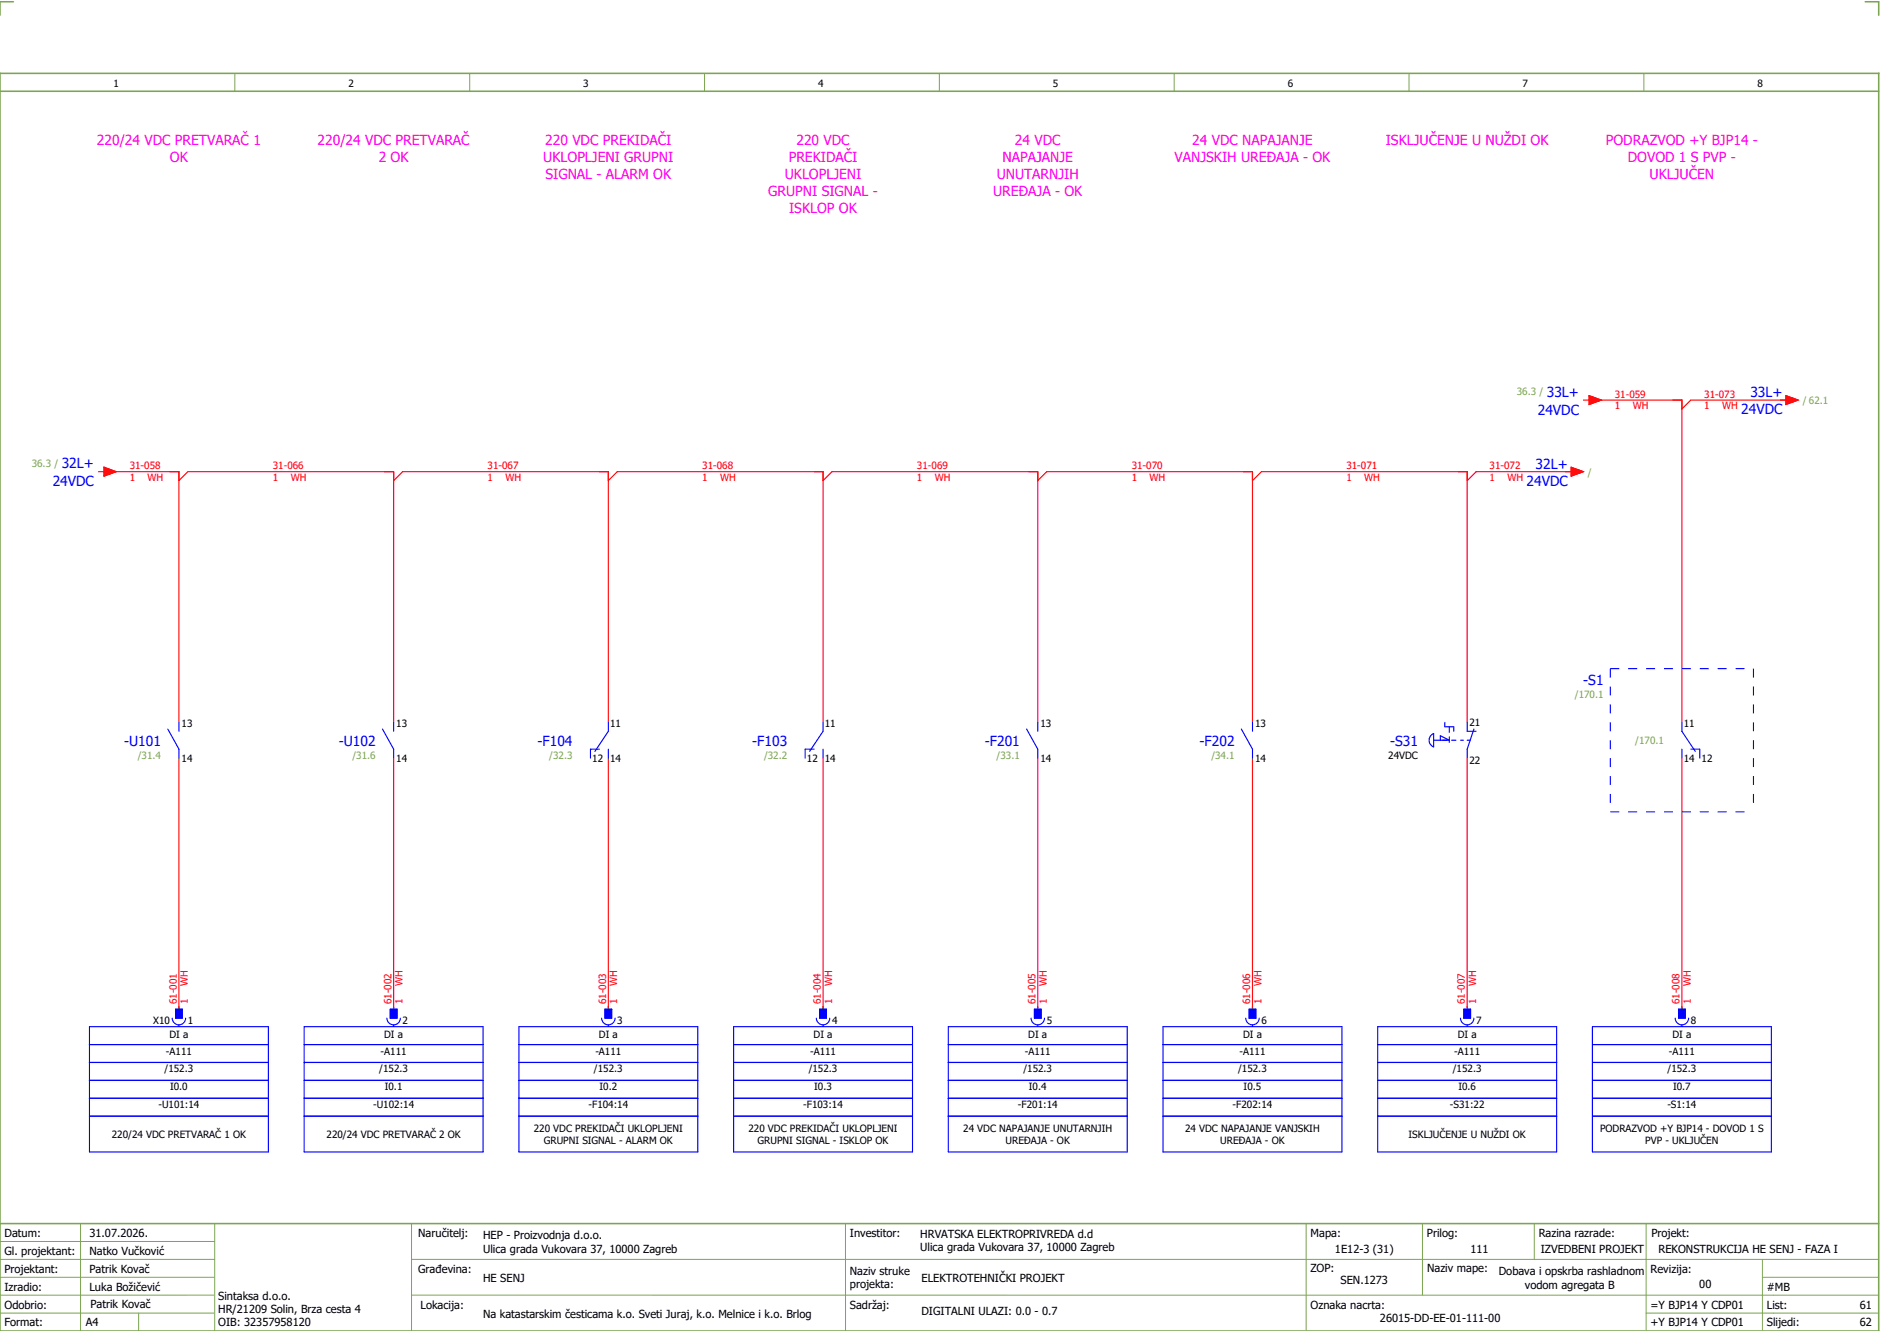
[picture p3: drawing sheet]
<svg xmlns="http://www.w3.org/2000/svg" width="421mm" height="297mm" viewBox="0 0 421 297" stroke-linecap="round" stroke-linejoin="round" font-family="sans-serif">
<path d="M0 16.4h420v281h-420zM3 .4h-3v3M417 .4h3v3M0 20.4h420M0 273.4h420" fill="none" stroke="#7ca552" stroke-width=".35"/>
<g fill="none" stroke="#7ca552" stroke-width=".22">
<path d="M52.5 16.4v4M105 16.4v4M157.5 16.4v4M210 16.4v4M262.5 16.4v4M315 16.4v4M367.5 16.4v4M0 277.4h48M18 273.4v24M48 273.4v24M92 273.4v24M189 273.4v24"/>
<path d="M292 273.4v23.8M318 273.4v16M343 273.4v8M368 273.4v23.8M0 281.4h48M0 285.4h47.8M0 293.4h47.8M31 293.4v4M47.8 289.4h-47.8M92 281.4h328M92 289.4h328M368 293.4h52"/>
<path d="M394 285.4h26M394 281.4v15.8"/>
</g>
<g fill="none" stroke="#f00" stroke-width=".25">
<path d="M354 89.4h1.3M355.3 88.4l2.7 1-2.7 1zM356 89.4h20v72M399.2 88.4l2.8 1-2.8 1zM400 89.4h-22l-2 2M22 105.4h1.2M23.2 104.4l2.8 1-2.8 1zM24 105.4h16v56M40 107.4l2-2h46v56M88 107.4l2-2h46v56M136 107.4l2-2h46v56M184 107.4l2-2h46v56"/>
<path d="M232 107.4l2-2h46v56M280 107.4l2-2h46v56M351.2 104.4l2.8 1-2.8 1zM352 105.4h-22l-2 2M40 169.4v56M88 169.4v56M136 169.4v56M184 169.4v56M232 169.4v56M280 169.4v56M328 169.4v56M376 169.4v56"/>
</g>
<g fill="none" stroke="#00f" stroke-width=".25">
<path d="M37.5 162.9l2.5 4.5v2M40 161.4v2M85.5 162.9l2.5 4.5v2M88 161.4v2M134 167.4h-2v2M136 167.4v2M136 161.4v2l-3 4.5M182 167.4h-2v2M184 167.4v2M184 161.4v2l-3 4.5M229.5 162.9l2.5 4.5v2M232 161.4v2"/>
<path d="M277.5 162.9l2.5 4.5v2M280 161.4v2M319.8 164.4l.7-.5v3a1.61 1.61 0 0 1-.7-2.5zM320.5 165.4h3.5l-2-1v1M323 161.4v1h2v1M324 162.4v1.2M324 164.6v1.3M324.5 165.4h1M327.2 165.4h-.7M328 161.4v2h2M328 165.4h.7M329.5 162.9l-1.5 4.5v2"/>
<path d="M376 161.4v2l3 4.5M376 167.4v2M378 167.4h2v2M20 237.4h40M20 229.4h40v28h-40zM20 233.4h40M38.5 227.5a1.5 1.5 0 0 0 1.5 1.5 1.5 1.5 0 0 0 1.5-1.5M39.3 225.5h1.5v2h-1.5zM40 229.1v.3M68 237.4h40M68 233.4h40M68 229.4h40v28h-40z"/>
<path d="M86.5 227.5a1.5 1.5 0 0 0 1.5 1.5 1.5 1.5 0 0 0 1.5-1.5M87.3 225.5h1.5v2h-1.5zM88 229.1v.3M116 237.4h40M116 233.4h40M116 229.4h40v28h-40zM134.5 227.5a1.5 1.5 0 0 0 1.5 1.5 1.5 1.5 0 0 0 1.5-1.5M135.3 225.5h1.5v2h-1.5zM136 229.1v.3M164 237.4h40M164 233.4h40M164 229.4h40v28h-40z"/>
<path d="M182.5 227.5a1.5 1.5 0 0 0 1.5 1.5 1.5 1.5 0 0 0 1.5-1.5M183.3 225.5h1.5v2h-1.5zM184 229.1v.3M212 237.4h40M212 233.4h40M212 229.4h40v28h-40zM230.5 227.5a1.5 1.5 0 0 0 1.5 1.5 1.5 1.5 0 0 0 1.5-1.5M231.3 225.5h1.5v2h-1.5zM232 229.1v.3M260 237.4h40M260 233.4h40M260 229.4h40v28h-40z"/>
<path d="M278.5 227.5a1.5 1.5 0 0 0 1.5 1.5 1.5 1.5 0 0 0 1.5-1.5M279.3 225.5h1.5v2h-1.5zM280 229.1v.3M308 237.4h40M308 233.4h40M308 229.4h40v28h-40zM326.5 227.5a1.5 1.5 0 0 0 1.5 1.5 1.5 1.5 0 0 0 1.5-1.5M327.3 225.5h1.5v2h-1.5zM328 229.1v.3M356 237.4h40M356 233.4h40M356 229.4h40v28h-40z"/>
<path d="M374.5 227.5a1.5 1.5 0 0 0 1.5 1.5 1.5 1.5 0 0 0 1.5-1.5M375.2 225.5h1.5v2h-1.5zM376 229.1v.3M20 249.4h40M20 245.4h40M20 241.4h40M68 249.4h40M68 245.4h40M68 241.4h40M116 249.4h40M116 245.4h40M116 241.4h40"/>
<path d="M164 249.4h40M164 245.4h40M164 241.4h40M212 249.4h40M212 245.4h40M212 241.4h40M260 249.4h40M260 245.4h40M260 241.4h40M308 249.4h40M308 245.4h40M308 241.4h40"/>
<path d="M356 249.4h40M356 245.4h40M356 241.4h40"/>
</g>
<g fill="#00f" stroke="#00f" stroke-width=".22">
<path d="M39.3 225.5h1.5v2h-1.5z"/>
<path d="M87.3 225.5h1.5v2h-1.5z"/>
<path d="M135.3 225.5h1.5v2h-1.5z"/>
<path d="M183.3 225.5h1.5v2h-1.5z"/>
<path d="M231.3 225.5h1.5v2h-1.5z"/>
<path d="M279.3 225.5h1.5v2h-1.5z"/>
<path d="M327.3 225.5h1.5v2h-1.5z"/>
<path d="M375.2 225.5h1.5v2h-1.5z"/>
</g>
<path d="M360 149.4h32M360 149.4v32M392 149.4v32M360 181.4h32" fill="none" stroke="#00f" stroke-width=".25" stroke-dasharray="2 2" stroke-linecap="butt"/>
<g fill="#f00" stroke="#f00" stroke-width=".22">
<path d="M23.2 104.4l2.8 1-2.8 1z"/>
<path d="M399.2 88.4l2.8 1-2.8 1z"/>
<path d="M355.3 88.4l2.7 1-2.7 1z"/>
<path d="M351.2 104.4l2.8 1-2.8 1z"/>
</g>
<g font-size="3.1" fill="#f0f">
<text x="21.7" y="32.5">220/24 VDC PRETVARAČ 1</text>
<text x="71" y="32.5">220/24 VDC PRETVARAČ</text>
<text x="121.9" y="32.5">220 VDC PREKIDAČI</text>
<text x="178.1" y="32.5">220 VDC</text>
<text x="226.9" y="32.5">24 VDC</text>
<text x="266.5" y="32.5">24 VDC NAPAJANJE</text>
<text x="309.8" y="32.5">ISKLJUČENJE U NUŽDI OK</text>
<text x="359" y="32.5">PODRAZVOD +Y BJP14 -</text>
<text x="38" y="36.3">OK</text>
<text x="84.7" y="36.3">2 OK</text>
<text x="121.5" y="36.3">UKLOPLJENI GRUPNI</text>
<text x="121.9" y="40">SIGNAL - ALARM OK</text>
<text x="175.4" y="40">UKLOPLJENI</text>
<text x="176.3" y="36.3">PREKIDAČI</text>
<text x="222.8" y="40">UNUTARNJIH</text>
<text x="224.1" y="36.3">NAPAJANJE</text>
<text x="262.6" y="36.3">VANJSKIH UREĐAJA - OK</text>
<text x="363.9" y="36.3">DOVOD 1 S PVP -</text>
<text x="368.8" y="40">UKLJUČEN</text>
<text x="171.8" y="43.8">GRUPNI SIGNAL -</text>
<text x="176.4" y="47.5">ISKLOP OK</text>
<text x="222" y="43.8">UREĐAJA - OK</text>
</g>
<g font-size="3.1" fill="#00f">
<text x="345.8" y="88.6">33L+</text>
<text x="391.3" y="88.8">33L+</text>
<text x="343.8" y="92.6">24VDC</text>
<text x="389.3" y="92.5">24VDC</text>
<text x="13.8" y="104.6">32L+</text>
<text x="343.3" y="104.8">32L+</text>
<text x="11.8" y="108.6">24VDC</text>
<text x="341.3" y="108.5">24VDC</text>
<text x="353.9" y="153">-S1</text>
<text x="27.8" y="166.6">-U101</text>
<text x="75.7" y="166.6">-U102</text>
<text x="120.2" y="166.6">-F104</text>
<text x="168.2" y="166.6">-F103</text>
<text x="220.2" y="166.6">-F201</text>
<text x="268.2" y="166.6">-F202</text>
<text x="310.8" y="166.6">-S31</text>
</g>
<g font-size="2.5">
<text x="1" y="276.4">Datum:</text>
<text x="1" y="280.4">Gl. projektant:</text>
<text x="20" y="276.4">31.07.2026.</text>
<text x="20" y="280.4">Natko Vučković</text>
<text x="93.5" y="276.4">Naručitelj:</text>
<text x="108" y="276.9">HEP - Proizvodnja d.o.o.</text>
<text x="108" y="279.9">Ulica grada Vukovara 37, 10000 Zagreb</text>
<text x="190" y="276.4">Investitor:</text>
<text x="205.7" y="276.6">HRVATSKA ELEKTROPRIVREDA d.d</text>
<text x="205.7" y="279.6">Ulica grada Vukovara 37, 10000 Zagreb</text>
<text x="293" y="276.4">Mapa:</text>
<text x="298.4" y="279.9">1E12-3 (31)</text>
<text x="319" y="276.4">Prilog:</text>
<text x="328.7" y="279.9">111</text>
<text x="344" y="276.4">Razina razrade:</text>
<text x="344.4" y="279.9">IZVEDBENI PROJEKT</text>
<text x="369.2" y="276.3">Projekt:</text>
<text x="370.8" y="279.9">REKONSTRUKCIJA HE SENJ - FAZA I</text>
<text x="1" y="284.4">Projektant:</text>
<text x="20" y="284.4">Patrik Kovač</text>
<text x="93.5" y="284.4">Građevina:</text>
<text x="108" y="286.4">HE SENJ</text>
<text x="190" y="284.9">Naziv struke</text>
<text x="190" y="287.9">projekta:</text>
<text x="206" y="286.5">ELEKTROTEHNIČKI PROJEKT</text>
<text x="293" y="284.3">ZOP:</text>
<text x="299.7" y="286.9">SEN.1273</text>
<text x="319" y="284.3">Naziv mape:</text>
<text x="335.1" y="285">Dobava i opskrba rashladnom</text>
<text x="340.9" y="288">vodom agregata B</text>
<text x="369" y="284.4">Revizija:</text>
<text x="379.9" y="287.9">00</text>
<text x="1" y="288.4">Izradio:</text>
<text x="1" y="292.4">Odobrio:</text>
<text x="20" y="288.4">Luka Božičević</text>
<text x="20.2" y="292.3">Patrik Kovač</text>
<text x="48.8" y="290.4">Sintaksa d.o.o.</text>
<text x="48.8" y="293.4">HR/21209 Solin, Brza cesta 4</text>
<text x="94" y="292.4">Lokacija:</text>
<text x="190" y="292.4">Sadržaj:</text>
<text x="206" y="293.9">DIGITALNI ULAZI: 0.0 - 0.7</text>
<text x="293" y="292.4">Oznaka nacrta:</text>
<text x="369" y="292.4">=Y BJP14 Y CDP01</text>
<text x="395" y="292.4">List:</text>
<text x="395" y="288.4">#MB</text>
<text x="415.8" y="292.4">61</text>
<text x="1" y="296.4">Format:</text>
<text x="19.2" y="296.4">A4</text>
<text x="48.8" y="296.4">OIB: 32357958120</text>
<text x="108" y="294.4">Na katastarskim česticama k.o. Sveti Juraj, k.o. Melnice i k.o. Brlog</text>
<text x="308.5" y="295.4">26015-DD-EE-01-111-00</text>
<text x="369" y="296.4">+Y BJP14 Y CDP01</text>
<text x="395" y="296.4">Slijedi:</text>
<text x="415.8" y="296.4">62</text>
</g>
<g font-size="2.2">
<text x="25.4" y="19.4">1</text>
<text x="77.9" y="19.4">2</text>
<text x="130.4" y="19.4">3</text>
<text x="182.9" y="19.4">4</text>
<text x="235.4" y="19.4">5</text>
<text x="287.9" y="19.4">6</text>
<text x="340.4" y="19.4">7</text>
<text x="392.9" y="19.4">8</text>
<text x="40.6" y="162.3">13</text>
<text x="88.6" y="162.3">13</text>
<text x="136.4" y="162.3">11</text>
<text x="184.4" y="162.3">11</text>
<text x="232.6" y="162.3">13</text>
<text x="280.6" y="162.3">13</text>
<text x="328.5" y="162.1">21</text>
<text x="376.4" y="162.3">11</text>
<text x="40.6" y="170.2">14</text>
<text x="88.6" y="170.2">14</text>
<text x="132.4" y="170.2">12</text>
<text x="136.4" y="170.2">14</text>
<text x="180.4" y="170.2">12</text>
<text x="184.4" y="170.2">14</text>
<text x="232.6" y="170.2">14</text>
<text x="280.6" y="170.2">14</text>
<text x="310.4" y="169.5">24VDC</text>
<text x="328.5" y="170.6">22</text>
<text x="376.4" y="170.2">14</text>
<text x="380.4" y="170.2">12</text>
<text x="34.3" y="228.7">X10</text>
<text x="37.9" y="231.8">DI a</text>
<text x="42" y="228.7">1</text>
<text x="85.9" y="231.8">DI a</text>
<text x="90" y="228.7">2</text>
<text x="133.9" y="231.8">DI a</text>
<text x="138" y="228.7">3</text>
<text x="181.9" y="231.8">DI a</text>
<text x="186" y="228.7">4</text>
<text x="229.9" y="231.8">DI a</text>
<text x="234" y="228.7">5</text>
<text x="277.9" y="231.8">DI a</text>
<text x="282" y="228.7">6</text>
<text x="325.9" y="231.8">DI a</text>
<text x="330" y="228.7">7</text>
<text x="373.9" y="231.8">DI a</text>
<text x="378" y="228.7">8</text>
<text x="36.8" y="239.6">/152.3</text>
<text x="37.1" y="235.6">-A111</text>
<text x="84.8" y="239.6">/152.3</text>
<text x="85.1" y="235.6">-A111</text>
<text x="132.8" y="239.6">/152.3</text>
<text x="133.1" y="235.6">-A111</text>
<text x="180.8" y="239.6">/152.3</text>
<text x="181.1" y="235.6">-A111</text>
<text x="228.8" y="239.6">/152.3</text>
<text x="229.1" y="235.6">-A111</text>
<text x="276.8" y="239.6">/152.3</text>
<text x="277.1" y="235.6">-A111</text>
<text x="324.8" y="239.6">/152.3</text>
<text x="325.1" y="235.6">-A111</text>
<text x="372.8" y="239.6">/152.3</text>
<text x="373.1" y="235.6">-A111</text>
<text x="38" y="243.6">I0.0</text>
<text x="86" y="243.6">I0.1</text>
<text x="134" y="243.6">I0.2</text>
<text x="182" y="243.6">I0.3</text>
<text x="230" y="243.6">I0.4</text>
<text x="278" y="243.6">I0.5</text>
<text x="326" y="243.6">I0.6</text>
<text x="374" y="243.6">I0.7</text>
<text x="35.4" y="247.6">-U101:14</text>
<text x="83.4" y="247.6">-U102:14</text>
<text x="131.6" y="247.6">-F104:14</text>
<text x="179.6" y="247.6">-F103:14</text>
<text x="227.6" y="247.6">-F201:14</text>
<text x="275.6" y="247.6">-F202:14</text>
<text x="324.1" y="247.6">-S31:22</text>
<text x="372.7" y="247.6">-S1:14</text>
<text x="25" y="254.3">220/24 VDC PRETVARAČ 1 OK</text>
<text x="73" y="254.3">220/24 VDC PRETVARAČ 2 OK</text>
<text x="119.3" y="252.9">220 VDC PREKIDAČI UKLOPLJENI</text>
<text x="121.6" y="255.6">GRUPNI SIGNAL - ALARM OK</text>
<text x="167.3" y="252.9">220 VDC PREKIDAČI UKLOPLJENI</text>
<text x="169.4" y="255.6">GRUPNI SIGNAL - ISKLOP OK</text>
<text x="215.3" y="252.9">24 VDC NAPAJANJE UNUTARNJIH</text>
<text x="224.8" y="255.6">UREĐAJA - OK</text>
<text x="265" y="252.9">24 VDC NAPAJANJE VANJSKIH</text>
<text x="272.8" y="255.6">UREĐAJA - OK</text>
<text x="314.9" y="254.3">ISKLJUČENJE U NUŽDI OK</text>
<text x="357.7" y="252.9">PODRAZVOD +Y BJP14 - DOVOD 1 S</text>
<text x="367.8" y="255.6">PVP - UKLJUČEN</text>
</g>
<g font-size="2.2" fill="#7ca552">
<text x="339.1" y="88.3">36.3 /</text>
<text x="403" y="90.3">/ 62.1</text>
<text x="7.1" y="104.3">36.3 /</text>
<text x="355" y="106.3">/</text>
<text x="352.1" y="155.9">/170.1</text>
<text x="365.6" y="166.3">/170.1</text>
<text x="30.8" y="169.5">/31.4</text>
<text x="78.8" y="169.5">/31.6</text>
<text x="122.8" y="169.5">/32.3</text>
<text x="170.8" y="169.5">/32.2</text>
<text x="222.8" y="169.5">/33.1</text>
<text x="270.8" y="169.5">/34.1</text>
</g>
<g font-size="2.2" fill="#f00">
<text x="361" y="88.9">31-059</text>
<text x="381" y="88.9">31-073</text>
<text x="361" y="91.4">1</text>
<text x="365" y="91.4">WH</text>
<text x="381" y="91.4">1</text>
<text x="385" y="91.4">WH</text>
<text x="29" y="104.9">31-058</text>
<text x="29" y="107.4">1</text>
<text x="33" y="107.4">WH</text>
<text x="61" y="104.9">31-066</text>
<text x="61" y="107.4">1</text>
<text x="65" y="107.4">WH</text>
<text x="109" y="104.9">31-067</text>
<text x="109" y="107.4">1</text>
<text x="113" y="107.4">WH</text>
<text x="157" y="104.9">31-068</text>
<text x="157" y="107.4">1</text>
<text x="161" y="107.4">WH</text>
<text x="205" y="104.9">31-069</text>
<text x="205" y="107.4">1</text>
<text x="209" y="107.4">WH</text>
<text x="253" y="104.9">31-070</text>
<text x="253" y="107.4">1</text>
<text x="257" y="107.4">WH</text>
<text x="301" y="104.9">31-071</text>
<text x="301" y="107.4">1</text>
<text x="305" y="107.4">WH</text>
<text x="333" y="104.9">31-072</text>
<text x="333" y="107.4">1</text>
<text x="337" y="107.4">WH</text>
<text x="42" y="220.4" transform="rotate(-90 42 220.4)">WH</text>
<text x="90" y="220.4" transform="rotate(-90 90 220.4)">WH</text>
<text x="138" y="220.4" transform="rotate(-90 138 220.4)">WH</text>
<text x="186" y="220.4" transform="rotate(-90 186 220.4)">WH</text>
<text x="234" y="220.4" transform="rotate(-90 234 220.4)">WH</text>
<text x="282" y="220.4" transform="rotate(-90 282 220.4)">WH</text>
<text x="330" y="220.4" transform="rotate(-90 330 220.4)">WH</text>
<text x="378" y="220.4" transform="rotate(-90 378 220.4)">WH</text>
<text x="39.5" y="224.4" transform="rotate(-90 39.5 224.4)">61-001</text>
<text x="42" y="224.4" transform="rotate(-90 42 224.4)">1</text>
<text x="87.5" y="224.4" transform="rotate(-90 87.5 224.4)">61-002</text>
<text x="90" y="224.4" transform="rotate(-90 90 224.4)">1</text>
<text x="135.5" y="224.4" transform="rotate(-90 135.5 224.4)">61-003</text>
<text x="138" y="224.4" transform="rotate(-90 138 224.4)">1</text>
<text x="183.5" y="224.4" transform="rotate(-90 183.5 224.4)">61-004</text>
<text x="186" y="224.4" transform="rotate(-90 186 224.4)">1</text>
<text x="231.5" y="224.4" transform="rotate(-90 231.5 224.4)">61-005</text>
<text x="234" y="224.4" transform="rotate(-90 234 224.4)">1</text>
<text x="279.5" y="224.4" transform="rotate(-90 279.5 224.4)">61-006</text>
<text x="282" y="224.4" transform="rotate(-90 282 224.4)">1</text>
<text x="327.5" y="224.4" transform="rotate(-90 327.5 224.4)">61-007</text>
<text x="330" y="224.4" transform="rotate(-90 330 224.4)">1</text>
<text x="375.5" y="224.4" transform="rotate(-90 375.5 224.4)">61-008</text>
<text x="378" y="224.4" transform="rotate(-90 378 224.4)">1</text>
</g>
</svg>
